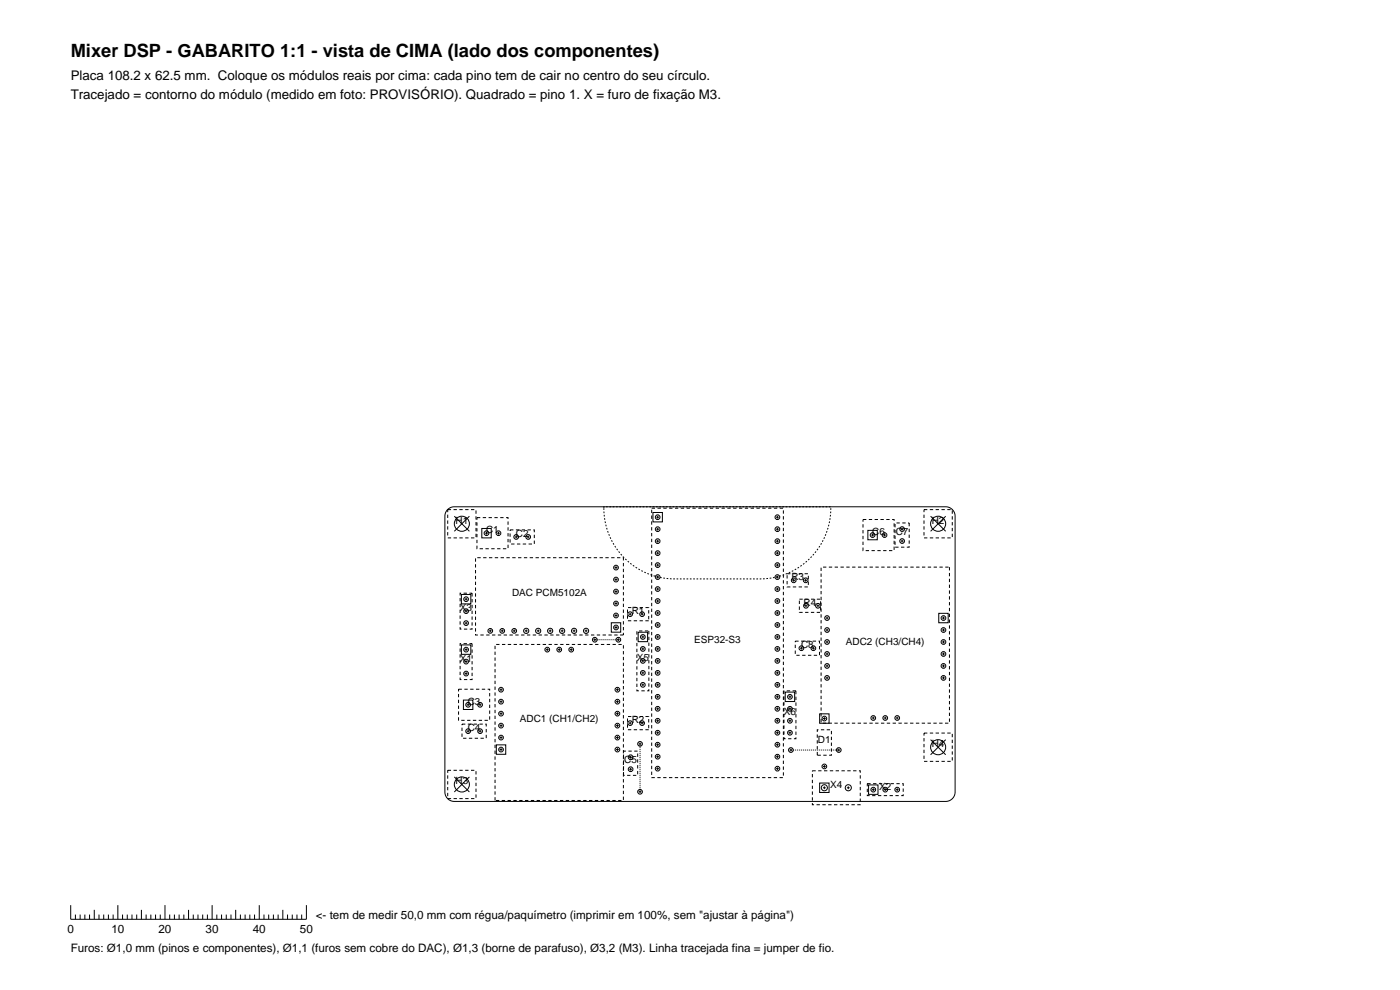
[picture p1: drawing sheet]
<svg xmlns="http://www.w3.org/2000/svg" width="297mm" height="210mm" viewBox="0 0 297 210" stroke-linecap="round" stroke-linejoin="round" font-family="sans-serif">
<g fill="none" stroke="#000" stroke-width=".21">
<path d="M95 108.1l.6-.4 .8-.2h104.2l1 .3 .8 .8 .2 .9v58.5l-.3 1-.7 .8-1 .2h-104.2l-1-.3-.7-.7-.3-1v-58.5l.1-.8zM96.4 109.5l3.2 3.2M99.6 109.5l-3.2 3.2M102.2 112.1h2v2h-2zM102.9 113.1h.6M103.2 112.8v.6M105.5 113.1h.6M105.8 112.8v.6M109.2 113.9h.6M109.5 113.6v.6M111.8 113.9h.5M112 113.6v.6"/>
<path d="M138.5 108.7h2v2h-2zM139.2 109.7h.6M139.2 112.2h.6M139.2 114.8h.6M139.2 117.3h.6M139.2 119.9h.6M139.5 109.4v.6M139.5 111.9v.6M139.5 114.5v.6M139.5 117v.6M139.5 119.6v.6M164.6 109.7h.6"/>
<path d="M164.6 112.2h.6M164.6 114.8h.6M164.6 117.3h.6M164.6 119.9h.6M164.9 109.4v.6M164.9 111.9v.6M164.9 114.5v.6M164.9 117v.6M164.9 119.6v.6M184.1 112.5h2v2h-2zM184.8 113.5h.6M185.1 113.2v.6"/>
<path d="M187.4 113.5h.6M187.7 113.2v.6M191.1 112.2h.6M191.1 114.8h.6M191.4 111.9v.6M191.4 114.5v.6M197.4 109.5l3.2 3.2M200.6 109.5l-3.2 3.2M97.9 136.8h2v2h-2zM97.9 126.1h2v2h-2zM98.6 137.8h.6M98.6 127.1h.6"/>
<path d="M98.6 129.6h.6M98.6 132.2h.6M98.9 126.8v.6M98.9 129.3v.6M98.9 131.9v.6M98.9 137.5v.6M103.7 133.8h.6M104 133.5v.6M106.2 133.8h.7M106.5 133.5v.6M108.8 133.8h.6M109.1 133.5v.6"/>
<path d="M111.3 133.8h.6M111.6 133.5v.6M113.9 133.8h.6M114.2 133.5v.6M115.8 137.8h.6M116.1 137.5v.6M116.4 133.8h.6M116.7 133.5v.6M118.3 137.8h.6M118.6 137.5v.6M118.9 133.8h.7M119.2 133.5v.6"/>
<path d="M120.9 137.8h.6M121.2 137.5v.6M121.5 133.8h.6M121.8 133.5v.6M124 133.8h.6M124.3 133.5v.6M125.9 135.7h.6M126.2 135.4v.6M129.7 132.1h2v2h-2zM130.4 133.1h.6M130.4 130.6h.6M130.4 128h.6"/>
<path d="M130.4 125.5h.6M130.4 122.9h.6M130.4 120.4h.6M130.7 120.1v.6M130.7 122.6v.6M130.7 125.2v.6M130.7 127.7v.6M130.7 130.3v.6M130.7 132.8v.6M130.9 135.7h.6M131.2 135.4v.6M133.4 130.3h.6"/>
<path d="M133.7 130v.6M135.4 134.1h2v2h-2zM135.9 130.3h.6M136.1 135.1h.6M136.1 137.7h.6M136.2 130v.6M136.4 134.8v.6M136.4 137.3v.6M136.4 139.9v.6M139.2 122.4h.6M139.2 125h.6M139.2 127.5h.6"/>
<path d="M139.2 130h.6M139.2 132.6h.6M139.2 135.1h.6M139.2 137.7h.6M139.5 122.1v.6M139.5 124.6v.6M139.5 127.2v.6M139.5 129.7v.6M139.5 132.3v.6M139.5 134.8v.6M139.5 137.3v.6M139.5 139.9v.6"/>
<path d="M164.6 122.4h.6M164.6 125h.6M164.6 127.5h.6M164.6 130h.6M164.6 132.6h.6M164.6 135.1h.6M164.6 137.7h.6M164.9 122.1v.6M164.9 124.6v.6M164.9 127.2v.6M164.9 129.7v.6M164.9 132.3v.6"/>
<path d="M164.9 134.8v.6M164.9 137.3v.6M164.9 139.9v.6M168.1 123.1h.6M168.4 122.8v.6M169.7 137.5h.6M170 137.2v.6M170.6 123.1h.6M170.7 128.5h.6M170.9 122.8v.6M171 128.2v.6M172.2 137.5h.7"/>
<path d="M172.5 137.2v.6M173.2 128.5h.6M173.5 128.2v.6M175.2 131.1h.6M175.2 133.6h.6M175.2 136.2h.6M175.2 138.7h.6M175.5 130.8v.6M175.5 133.3v.6M175.5 135.9v.6M175.5 138.4v.6M199.2 130.1h2v2h-2z"/>
<path d="M199.8 131.1h.6M199.8 133.6h.6M199.8 136.2h.6M199.8 138.7h.6M200.1 130.8v.6M200.1 133.3v.6M200.1 135.9v.6M200.1 138.4v.6M98.3 148.5h2v2h-2zM98.6 140.3h.6M98.6 142.9h.6M98.9 140v.6"/>
<path d="M98.9 142.6v.6M99 149.5h.6M99 155.1h.6M99.3 149.2v.6M99.3 154.8v.6M101.6 149.5h.6M101.6 155.1h.6M101.9 149.2v.6M101.9 154.8v.6M105.3 158h2v2h-2zM106 159h.6M106 156.5h.6"/>
<path d="M106 153.9h.6M106 151.4h.6M106 148.8h.6M106 146.3h.6M106.3 146v.6M106.3 148.5v.6M106.3 151.1v.6M106.3 153.6v.6M106.3 156.2v.6M106.3 158.7v.6M130.7 159h.6M130.7 156.5h.6"/>
<path d="M130.7 153.9h.6M130.7 151.4h.6M130.7 148.8h.6M130.7 146.3h.6M131 146v.6M131 148.5v.6M131 151.1v.6M131 153.6v.6M131 156.2v.6M131 158.7v.6M133.4 153.4h.6M133.7 153.1v.6"/>
<path d="M135.5 157.8h.6M135.8 157.5v.6M135.9 153.4h.6M136.1 140.2h.6M136.1 142.7h.6M136.1 145.3h.6M136.2 153.1v.6M136.4 142.4v.6M136.4 145v.6M139.2 140.2h.6M139.2 142.7h.6M139.2 145.3h.6"/>
<path d="M139.2 147.8h.6M139.2 150.4h.6M139.2 152.9h.6M139.2 155.4h.6M139.2 158h.6M139.5 142.4v.6M139.5 145v.6M139.5 147.5v.6M139.5 150v.6M139.5 152.6v.6M139.5 155.1v.6M139.5 157.7v.6"/>
<path d="M164.6 140.2h.6M164.6 142.7h.6M164.6 145.3h.6M164.6 147.8h.6M164.6 150.4h.6M164.6 152.9h.6M164.6 155.4h.6M164.6 158h.6M164.9 142.4v.6M164.9 145v.6M164.9 147.5v.6M164.9 150v.6"/>
<path d="M164.9 152.6v.6M164.9 155.1v.6M164.9 157.7v.6M166.6 146.8h2v2h-2zM167.3 147.8h.6M167.3 150.4h.6M167.3 152.9h.6M167.3 155.4h.6M167.5 159.1h.6M167.6 147.5v.6M167.6 150v.6M167.6 152.6v.6"/>
<path d="M167.6 155.1v.6M167.8 158.8v.6M173.9 151.4h2v2h-2zM174.6 152.4h.6M174.9 152.1v.6M175.2 141.3h.6M175.2 143.8h.6M175.5 141v.6M175.5 143.5v.6M177.6 159.1h.6M177.9 158.8v.6M185 152.3h.6"/>
<path d="M185.3 152v.6M187.5 152.3h.6M187.8 152v.6M190 152.3h.6M190.3 152v.6M197.4 156.9l3.2 3.2M199.8 141.3h.6M199.8 143.8h.6M200.1 141v.6M200.1 143.5v.6M200.6 156.9l-3.2 3.2M96.4 164.8l3.2 3.2"/>
<path d="M99.6 164.8l-3.2 3.2M133.5 163.2h.6M133.5 160.6h.6M133.8 160.3v.6M133.8 162.9v.6M135.5 167.9h.6M135.8 167.7v.5M139.2 160.5h.6M139.2 163.1h.6M139.5 160.2v.6M139.5 162.7v.6M164.6 160.5h.6"/>
<path d="M164.6 163.1h.6M164.9 160.2v.6M164.9 162.7v.6M173.9 166.1h2v2h-2zM174.6 167.1h.6M174.6 162.6h.6M174.9 162.3v.6M174.9 166.8v.6M179.7 167.1h.6M180 166.8v.6M184.3 166.5h2v2h-2zM185 167.5h.6"/>
<path d="M185.3 167.2v.6M187.5 167.5h.6M187.8 167.2v.6M190 167.5h.6M190.3 167.2v.6M15 192v3h50v-3M16 194v1M17 194v1M18 194v1M19 194v1M20 193v2M21 194v1"/>
<path d="M22 194v1M23 194v1M24 194v1M25 192v3M26 194v1M27 194v1M28 194v1M29 194v1M30 193v2M31 194v1M32 194v1M33 194v1"/>
<path d="M34 194v1M35 192v3M36 194v1M37 194v1M38 194v1M39 194v1M40 193v2M41 194v1M42 194v1M43 194v1M44 194v1M45 192v3"/>
<path d="M46 194v1M47 194v1M48 194v1M49 194v1M50 193v2M51 194v1M52 194v1M53 194v1M54 194v1M55 192v3M56 194v1M57 194v1"/>
<path d="M58 194v1M59 194v1M60 193v2M61 194v1M62 194v1M63 194v1M64 194v1"/>
<circle cx="98" cy="111.1" r="1.6"/>
<circle cx="103.2" cy="113.1" r=".5"/>
<circle cx="105.7" cy="113.1" r=".5"/>
<circle cx="109.5" cy="113.9" r=".5"/>
<circle cx="112" cy="113.9" r=".5"/>
<circle cx="139.5" cy="117.3" r=".5"/>
<circle cx="139.5" cy="114.8" r=".5"/>
<circle cx="139.5" cy="119.9" r=".5"/>
<circle cx="139.5" cy="112.2" r=".5"/>
<circle cx="139.5" cy="109.7" r=".5"/>
<circle cx="164.9" cy="117.3" r=".5"/>
<circle cx="164.9" cy="114.8" r=".5"/>
<circle cx="164.9" cy="119.9" r=".5"/>
<circle cx="164.9" cy="109.7" r=".5"/>
<circle cx="164.9" cy="112.2" r=".5"/>
<circle cx="185.1" cy="113.5" r=".5"/>
<circle cx="187.6" cy="113.5" r=".5"/>
<circle cx="191.4" cy="114.8" r=".5"/>
<circle cx="191.4" cy="112.2" r=".5"/>
<circle cx="199" cy="111.1" r="1.6"/>
<circle cx="98.9" cy="137.8" r=".5"/>
<circle cx="98.9" cy="129.6" r=".5"/>
<circle cx="98.9" cy="127.1" r=".5"/>
<circle cx="98.9" cy="132.2" r=".5"/>
<circle cx="104" cy="133.8" r=".5"/>
<circle cx="106.5" cy="133.8" r=".5"/>
<circle cx="109.1" cy="133.8" r=".5"/>
<circle cx="111.6" cy="133.8" r=".55"/>
<circle cx="114.2" cy="133.8" r=".55"/>
<circle cx="116.1" cy="137.8" r=".5"/>
<circle cx="116.7" cy="133.8" r=".55"/>
<circle cx="118.6" cy="137.8" r=".5"/>
<circle cx="119.2" cy="133.8" r=".55"/>
<circle cx="121.2" cy="137.8" r=".5"/>
<circle cx="121.8" cy="133.8" r=".55"/>
<circle cx="124.3" cy="133.8" r=".55"/>
<circle cx="126.2" cy="135.7" r=".5"/>
<circle cx="130.7" cy="128" r=".5"/>
<circle cx="130.7" cy="122.9" r=".5"/>
<circle cx="130.7" cy="125.5" r=".5"/>
<circle cx="130.7" cy="120.4" r=".5"/>
<circle cx="130.7" cy="133.1" r=".5"/>
<circle cx="130.7" cy="130.6" r=".5"/>
<circle cx="131.2" cy="135.7" r=".5"/>
<circle cx="133.7" cy="130.3" r=".5"/>
<circle cx="136.2" cy="130.3" r=".5"/>
<circle cx="136.4" cy="137.6" r=".5"/>
<circle cx="136.4" cy="135.1" r=".5"/>
<circle cx="139.5" cy="122.4" r=".5"/>
<circle cx="139.5" cy="124.9" r=".5"/>
<circle cx="139.5" cy="137.6" r=".5"/>
<circle cx="139.5" cy="135.1" r=".5"/>
<circle cx="139.5" cy="130" r=".5"/>
<circle cx="139.5" cy="127.5" r=".5"/>
<circle cx="139.5" cy="132.6" r=".5"/>
<circle cx="164.9" cy="124.9" r=".5"/>
<circle cx="164.9" cy="135.1" r=".5"/>
<circle cx="164.9" cy="137.6" r=".5"/>
<circle cx="164.9" cy="122.4" r=".5"/>
<circle cx="164.9" cy="130" r=".5"/>
<circle cx="164.9" cy="127.5" r=".5"/>
<circle cx="164.9" cy="132.6" r=".5"/>
<circle cx="168.4" cy="123.1" r=".5"/>
<circle cx="170" cy="137.5" r=".5"/>
<circle cx="170.9" cy="123.1" r=".5"/>
<circle cx="171" cy="128.5" r=".5"/>
<circle cx="172.5" cy="137.5" r=".5"/>
<circle cx="173.5" cy="128.5" r=".5"/>
<circle cx="175.5" cy="136.2" r=".5"/>
<circle cx="175.5" cy="138.7" r=".5"/>
<circle cx="175.5" cy="133.6" r=".5"/>
<circle cx="175.5" cy="131.1" r=".5"/>
<circle cx="200.1" cy="138.7" r=".5"/>
<circle cx="200.1" cy="136.2" r=".5"/>
<circle cx="200.1" cy="133.6" r=".5"/>
<circle cx="200.1" cy="131.1" r=".5"/>
<circle cx="98.9" cy="140.3" r=".5"/>
<circle cx="98.9" cy="142.9" r=".5"/>
<circle cx="99.3" cy="155.1" r=".5"/>
<circle cx="99.3" cy="149.5" r=".5"/>
<circle cx="101.8" cy="155.1" r=".5"/>
<circle cx="101.8" cy="149.5" r=".5"/>
<circle cx="106.3" cy="146.3" r=".5"/>
<circle cx="106.3" cy="159" r=".5"/>
<circle cx="106.3" cy="151.4" r=".5"/>
<circle cx="106.3" cy="148.8" r=".5"/>
<circle cx="106.3" cy="156.5" r=".5"/>
<circle cx="106.3" cy="153.9" r=".5"/>
<circle cx="131" cy="151.4" r=".5"/>
<circle cx="131" cy="148.8" r=".5"/>
<circle cx="131" cy="159" r=".5"/>
<circle cx="131" cy="146.3" r=".5"/>
<circle cx="131" cy="156.5" r=".5"/>
<circle cx="131" cy="153.9" r=".5"/>
<circle cx="133.7" cy="153.4" r=".5"/>
<circle cx="135.8" cy="157.8" r=".5"/>
<circle cx="136.2" cy="153.4" r=".5"/>
<circle cx="136.4" cy="142.7" r=".5"/>
<circle cx="136.4" cy="140.2" r=".5"/>
<circle cx="136.4" cy="145.3" r=".5"/>
<circle cx="139.5" cy="147.8" r=".5"/>
<circle cx="139.5" cy="150.3" r=".5"/>
<circle cx="139.5" cy="142.7" r=".5"/>
<circle cx="139.5" cy="155.4" r=".5"/>
<circle cx="139.5" cy="152.9" r=".5"/>
<circle cx="139.5" cy="140.2" r=".5"/>
<circle cx="139.5" cy="145.3" r=".5"/>
<circle cx="139.5" cy="158" r=".5"/>
<circle cx="164.9" cy="150.3" r=".5"/>
<circle cx="164.9" cy="147.8" r=".5"/>
<circle cx="164.9" cy="155.4" r=".5"/>
<circle cx="164.9" cy="142.7" r=".5"/>
<circle cx="164.9" cy="145.3" r=".5"/>
<circle cx="164.9" cy="158" r=".5"/>
<circle cx="164.9" cy="152.9" r=".5"/>
<circle cx="164.9" cy="140.2" r=".5"/>
<circle cx="167.6" cy="147.8" r=".5"/>
<circle cx="167.6" cy="150.3" r=".5"/>
<circle cx="167.6" cy="155.4" r=".5"/>
<circle cx="167.6" cy="152.9" r=".5"/>
<circle cx="167.8" cy="159.1" r=".5"/>
<circle cx="174.9" cy="152.4" r=".5"/>
<circle cx="175.5" cy="141.3" r=".5"/>
<circle cx="175.5" cy="143.8" r=".5"/>
<circle cx="177.9" cy="159.1" r=".5"/>
<circle cx="185.3" cy="152.3" r=".5"/>
<circle cx="187.8" cy="152.3" r=".5"/>
<circle cx="190.3" cy="152.3" r=".5"/>
<circle cx="199" cy="158.5" r="1.6"/>
<circle cx="200.1" cy="141.3" r=".5"/>
<circle cx="200.1" cy="143.8" r=".5"/>
<circle cx="98" cy="166.4" r="1.6"/>
<circle cx="133.8" cy="163.2" r=".5"/>
<circle cx="133.8" cy="160.6" r=".5"/>
<circle cx="135.8" cy="167.9" r=".5"/>
<circle cx="139.5" cy="163" r=".5"/>
<circle cx="139.5" cy="160.5" r=".5"/>
<circle cx="164.9" cy="160.5" r=".5"/>
<circle cx="164.9" cy="163" r=".5"/>
<circle cx="174.9" cy="162.6" r=".5"/>
<circle cx="174.9" cy="167.1" r=".65"/>
<circle cx="180" cy="167.1" r=".65"/>
<circle cx="185.3" cy="167.5" r=".5"/>
<circle cx="187.8" cy="167.5" r=".5"/>
<circle cx="190.3" cy="167.5" r=".5"/>
</g>
<g fill="none" stroke="#000" stroke-width=".21" stroke-dasharray=".7 .5" stroke-linecap="butt">
<path d="M95 108.1h6v6h-6v-6M101.2 109.8h6.6v6.6h-6.6v-6.6M108.2 112.4h5.2v3h-5.2v-3M138.3 107.8h27.9v57.1h-27.9v-57.1M183.1 110.2h6.6v6.6h-6.6v-6.6M192.9 110.9v5.2h-3v-5.2h3M196 108.1h6v6h-6v-6M100.2 136.5v7.6h-2.6v-7.6h2.6M100.2 125.8v7.7h-2.6v-7.7h2.6M132.3 134.7h-31.4v-16.4h31.4v16.4M137.6 131.7h-4.5v-2.8h4.5v2.8M137.7 133.8v12.7h-2.6v-12.7h2.6"/>
<path d="M167 121.7h4.5v2.8h-4.5v-2.8M168.7 136h5.1v3h-5.1v-3M169.6 127.1h4.5v2.8h-4.5v-2.8M201.4 120.3v33.1h-27.2v-33.1h27.2M97.3 146.2h6.6v6.6h-6.6v-6.6M98 153.6h5.2v3h-5.2v-3M137.6 154.8h-4.5v-2.8h4.5v2.8M168.8 146.5v10.2h-2.5v-10.2h2.5M196 155.5h6v6h-6v-6M95 163.4h6v6h-6v-6M105 169.8v-33.1h27.3v33.1h-27.3M132.3 164.5v-5.2h3v5.2h-3"/>
<path d="M172.3 163.5h10.2v7.2h-10.2v-7.2M173.4 160.2v-5.4h3v5.4h-3M184 166.2h7.6v2.6h-7.6v-2.6"/>
</g>
<path d="M128.1 107.8a15 15 0 0 0 15 15h18.1a15 15 0 0 0 15-15.3h-48.1v.3" fill="none" stroke="#000" stroke-width=".21" stroke-dasharray=".4 .4" stroke-linecap="butt"/>
<path d="M131.2 135.7h-5M167.8 159.1h10.1M135.8 167.9v-10.1" fill="none" stroke="#000" stroke-width=".21" stroke-dasharray=".2 .2" stroke-linecap="butt"/>
<text font-size="3.9" x="15" y="12">Mixer DSP - GABARITO 1:1 - vista de CIMA (lado dos componentes)</text>
<g font-size="2.8">
<text x="15" y="17">Placa 108.2 x 62.5 mm. Coloque os módulos reais por cima: cada pino tem de cair no centro do seu círculo.</text>
<text x="15" y="21">Tracejado = contorno do módulo (medido em foto: PROVISÓRIO). Quadrado = pino 1. X = furo de fixação M3.</text>
</g>
<g font-size="2.5">
<text x="14.3" y="198">0</text>
<text x="23.6" y="198">10</text>
<text x="33.6" y="198">20</text>
<text x="43.6" y="198">30</text>
<text x="53.6" y="198">40</text>
<text x="63.6" y="198">50</text>
<text x="67" y="195">&lt;- tem de medir 50,0 mm com régua/paquímetro (imprimir em 100%, sem &quot;ajustar à página&quot;)</text>
<text x="15" y="202">Furos: Ø1,0 mm (pinos e componentes), Ø1,1 (furos sem cobre do DAC), Ø1,3 (borne de parafuso), Ø3,2 (M3). Linha tracejada fina = jumper de fio.</text>
</g>
<g font-size="2.1">
<text x="96.6" y="111.1">H1</text>
<text x="103.1" y="113.1">C1</text>
<text x="109.4" y="113.9">C2</text>
<text x="185" y="113.5">C6</text>
<text x="190" y="113.5">C7</text>
<text x="197.7" y="111.1">H2</text>
<text x="167.9" y="123.1">R3</text>
<text x="97.6" y="129.6">X3</text>
<text x="108.6" y="126.5">DAC PCM5102A</text>
<text x="134" y="130.3">R1</text>
<text x="170.5" y="128.5">R4</text>
<text x="147.3" y="136.4">ESP32-S3</text>
<text x="169.9" y="137.5">C8</text>
<text x="179.5" y="136.9">ADC2 (CH3/CH4)</text>
<text x="97.6" y="140.3">X1</text>
<text x="135.1" y="140.2">X5</text>
<text x="99.2" y="149.5">C3</text>
<text x="99.2" y="155.1">C4</text>
<text x="110.3" y="153.3">ADC1 (CH1/CH2)</text>
<text x="134" y="153.4">R2</text>
<text x="166.3" y="151.6">X6</text>
<text x="132.4" y="161.9">C5</text>
<text x="173.5" y="157.5">D1</text>
<text x="197.7" y="158.5">H4</text>
<text x="96.6" y="166.4">H3</text>
<text x="176.1" y="167.1">X4</text>
<text x="186.5" y="167.5">X2</text>
</g>
</svg>
